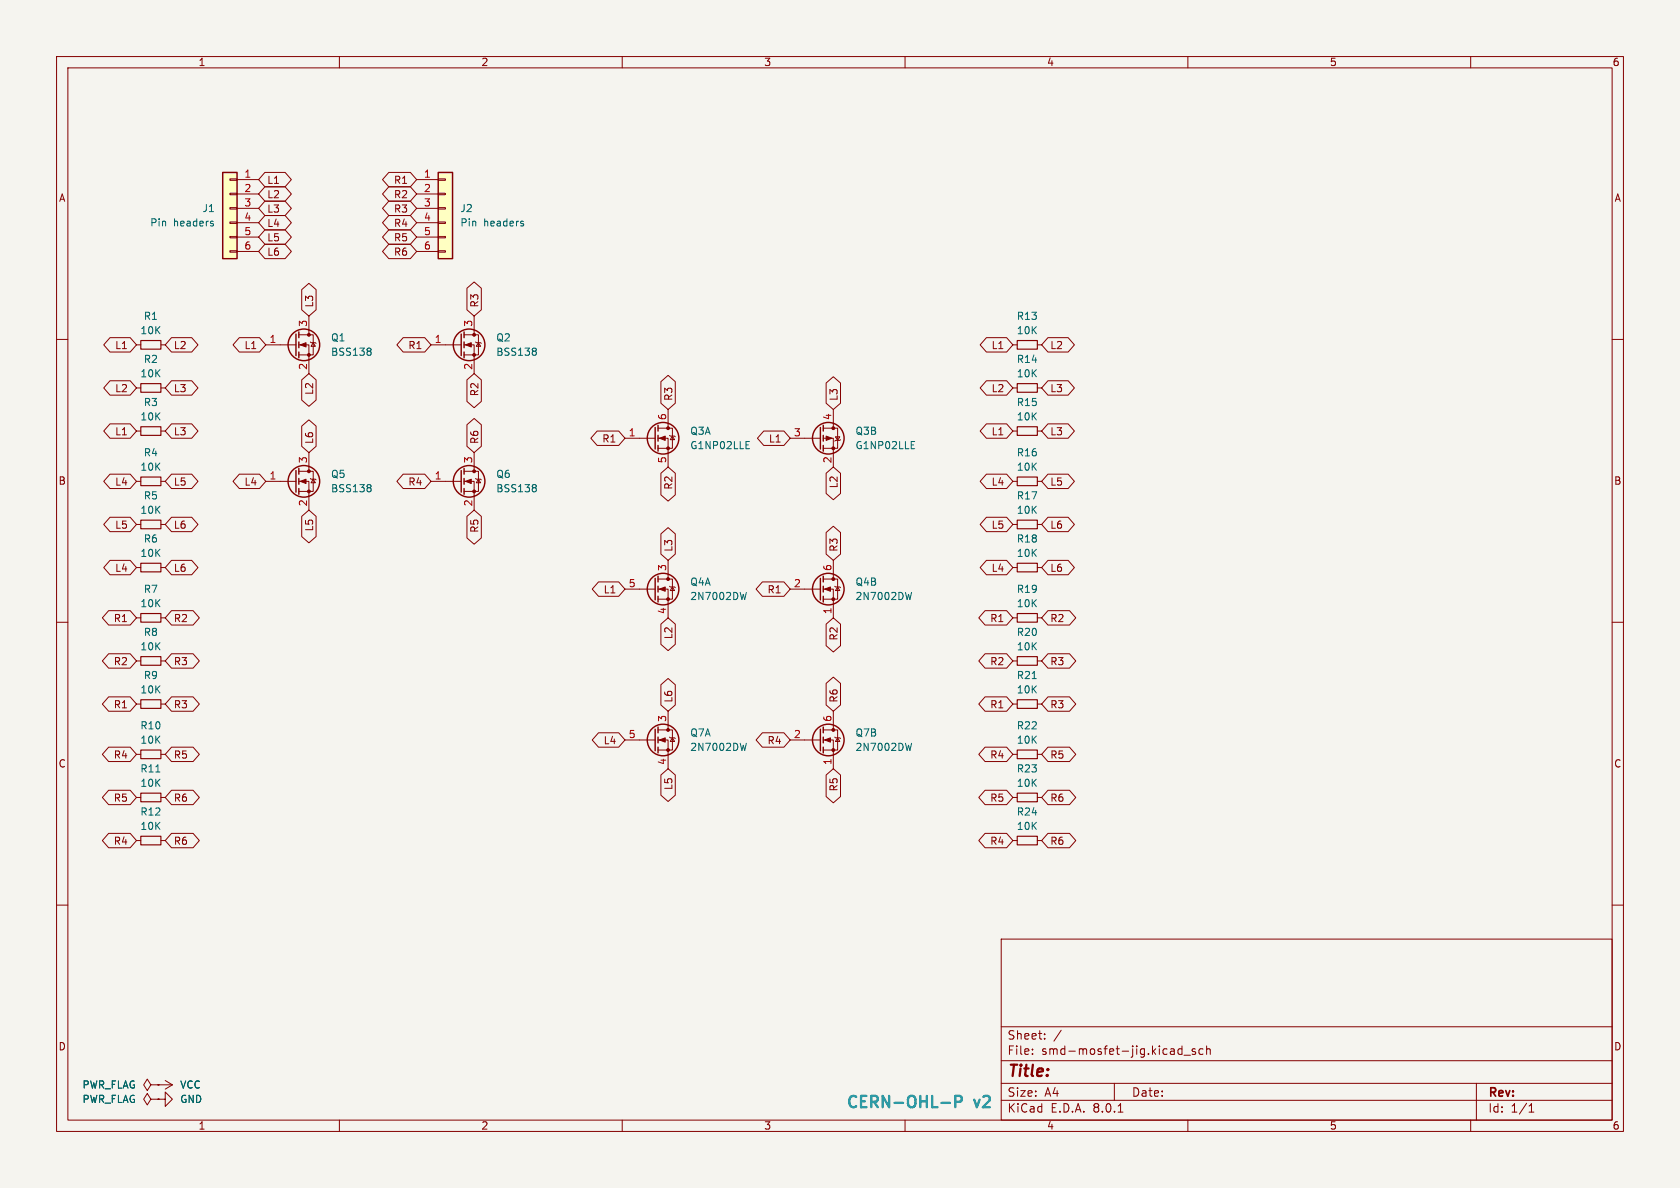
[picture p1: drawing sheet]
<svg xmlns="http://www.w3.org/2000/svg" width="297mm" height="210mm" viewBox="0 0 297 210" stroke-linecap="round" stroke-linejoin="round" font-family="sans-serif">
<path d="M0 0h297v210h-297z" fill="#f5f4ef" stroke="#f5f4ef" stroke-width=".18"/>
<g fill="none" stroke="#840000" stroke-width=".18">
<path d="M10 10h277v190h-277zM12 12h273v186h-273zM60 10v2M110 10v2M160 10v2M210 10v2M260 10v2M10 60h2M52.8 59.2h2.6v3.5h-2.6M54.6 55.9v3.3M82 59.2h2.6v3.5h-2.6M83.8 55.9v3.3"/>
<path d="M285 60h2M24.1 68.6h.8M24.1 61h.8M28.4 68.6h.8M28.4 61h.8M47 61h5.3M52.8 61h1.8v5M54.9 60.5l.1 .1h.8l.1 .1M55.4 60.6l.4 .6h-.8zM76.2 61h5.3M82 61h1.8v5M84.1 60.5l.1 .1h.8l.1 .1"/>
<path d="M84.6 60.6l.4 .6h-.8zM24.1 85.1h.8M24.1 92.7h.8M28.4 85.1h.8M28.4 92.7h.8M47 85.1h5.3M52.8 85.1h1.8v5.1M52.8 83.3h2.6v3.6h-2.6M54.6 80v3.3M54.9 84.6l.1 .1h.8l.1 .1M55.4 84.7l.4 .6h-.8zM10 110h2"/>
<path d="M24.1 116.8h.8M24.1 109.2h.8M24.1 100.3h.8M28.4 116.8h.8M28.4 109.2h.8M28.4 100.3h.8M285 110h2M24.1 124.5h.8M28.4 124.5h.8M10 160h2M285 160h2M177 166h108v32h-108z"/>
<path d="M26.7 194.3l-.7-1-.6 1 .6 1 .7-1h1.2M26.7 191.8l-.7-1-.6 1 .6 1 .7-1h1.2M27.9 194.3h.1M27.9 194.3h1.3v-1.3l1.3 1.3-1.3 1.3v-1.3M27.9 191.8h.1M27.9 191.8h2.6M29.2 191l1.3 .8M30.5 191.8l-1.3 .7M60 198v2M110 198v2M160 198v2M177 194.5h108"/>
<path d="M177 191.5h108M177 187.5h108M177 181.5h108M182.5 186.3v.1M182.5 185.5v.1M184.7 183.6v.1M184.7 182.8v.1M187.6 182.1l-1.3 2M197 191.5v3M197.7 196.6h.8M208.2 186.1l.3 .3 .5-.1M209 184.9v1.5"/>
<path d="M209 185.5l-.5-.1-.3 .3M209.3 186.5h1.2M210 198v2M211.3 185.5l-.3-.1-.3 .2 .1 .2 .5 .2v.3h-.6M212.7 185.5l-.5-.1-.2 .3v.4l.1 .2h.6M213.3 185.5l.2-.1 .4 .1 .1 .9M213.3 184.9v1.5M260 198v2M261 191.5v6.5M270.3 196.6h.9M270.3 195.5l.4-.4v1.5"/>
</g>
<g fill="none" stroke="#840000" stroke-width=".25">
<path d="M52.3 59.1v3.8M52.8 58.7v1M81.5 59.1v3.8M82 58.7v1M52.8 60.5v1M52.8 62.2v1M82 60.5v1M82 62.2v1M52.3 83.2v3.8M52.8 82.8v1M52.8 84.6v1M52.8 86.4v1"/>
<circle cx="53.7" cy="61" r="2.79"/>
<circle cx="82.9" cy="61" r="2.79"/>
<circle cx="53.7" cy="85.1" r="2.79"/>
</g>
<g fill="#840000" stroke="#840000" stroke-width=".18">
<path d="M53.1 85.1l1-.4v.8z"/>
<path d="M53.1 61l1-.4v.7z"/>
<path d="M82.3 61l1-.4v.7z"/>
<circle cx="54.6" cy="86.9" r=".25"/>
<circle cx="54.6" cy="83.3" r=".25"/>
<circle cx="54.6" cy="62.7" r=".25"/>
<circle cx="54.6" cy="59.2" r=".25"/>
<circle cx="83.8" cy="62.7" r=".25"/>
<circle cx="83.8" cy="59.2" r=".25"/>
</g>
<path d="M65.4 61.5l.2 .3-.2 .3 .2 .2v.3l-.2 .2M94.6 61.5l.2 .3-.2 .3 .2 .2v.3l-.2 .2M65.4 85.7l.2 .2-.2 .3 .2 .3v.2l-.2 .2" fill="none" stroke="#006464" stroke-width=".18"/>
<path d="M24.9 67.8h3.5v1.5h-3.5zM24.9 60.2h3.5v1.5h-3.5zM24.9 84.3h3.5v1.6h-3.5zM24.9 91.9h3.5v1.6h-3.5zM24.9 99.6h3.5v1.5h-3.5zM24.9 116.1h3.5v1.5h-3.5zM24.9 108.5h3.5v1.5h-3.5zM24.9 123.7h3.5v1.5h-3.5z" fill="none" stroke="#840000" stroke-width=".2"/>
<path d="M77.5 30.5h2.5v15.2h-2.5z" fill="#ffffc2"/>
<g fill="none" stroke="#840000" stroke-width=".18">
<path d="M73.7 31.8h3.8M73.7 34.3h3.8M73.7 36.8h3.8M73.7 39.4h3.8M77.5 39.2h1.2v.3h-1.2zM77.5 36.7h1.2v.3h-1.2zM77.5 34.2h1.2v.2h-1.2zM77.5 31.6h1.2v.3h-1.2zM73.7 41.9h3.8M73.7 44.5h3.8M77.5 44.3h1.2v.3h-1.2zM77.5 41.8h1.2v.2h-1.2z"/>
<path d="M24.1 76.2h.8M28.4 76.2h.8M110.5 77.5h5.3M116.3 77.5h1.8v5.1M116.3 75.7h2.6v3.5h-2.6M118.1 72.4v3.3M118.4 77l.1 .1h.8l.1 .1M118.9 77.1l.4 .6h-.8zM139.7 77.5h5.3M145.5 77.5h1.8v5.1M145.5 75.7h2.6v3.5h-2.6M147.3 72.4v3.3"/>
<path d="M147.7 77.2h.8l-.4 .7zM148.6 77.7l-.1 .2h-.8l-.1 .1M179.1 76.2h.7M179.1 61h.7M179.1 68.6h.7M183.4 76.2h.7M183.4 61h.7M183.4 68.6h.7M76.2 85.1h5.3M82 85.1h1.8v5.1M82 83.3h2.6v3.6h-2.6M83.8 80v3.3"/>
<path d="M84.1 84.6l.1 .1h.8l.1 .1M84.6 84.7l.4 .6h-.8zM118.1 99.1v3.3M147.3 99.1v3.3M179.1 85.1h.7M179.1 92.7h.7M183.4 85.1h.7M183.4 92.7h.7M110.5 104.1h5.3M116.3 104.1h1.8v5.1M116.3 102.4h2.6v3.5h-2.6M118.4 103.6l.1 .2h.8l.1 .1"/>
<path d="M118.9 103.8l.4 .6h-.8zM139.7 104.1h5.3M145.5 104.1h1.8v5.1M145.5 102.4h2.6v3.5h-2.6M147.6 103.6l.1 .2h.8l.1 .1M148.1 103.8l.4 .6h-.8zM179.1 100.3h.7M179.1 109.2h.7M179.1 116.8h.7M183.4 100.3h.7M183.4 109.2h.7M183.4 116.8h.7"/>
<path d="M24.1 133.4h.8M28.4 133.4h.8M110.5 130.8h5.3M116.3 130.8h1.8v5.1M116.3 129h2.6v3.6h-2.6M118.1 125.7v3.3M118.4 130.3l.1 .1h.8l.1 .2M118.9 130.4l.4 .7h-.8zM139.7 130.8h5.3M145.5 130.8h1.8v5.1M145.5 129h2.6v3.6h-2.6M147.3 125.7v3.3"/>
<path d="M147.6 130.3l.1 .1h.8l.1 .2M148.1 130.4l.4 .7h-.8zM179.1 133.4h.7M179.1 124.5h.7M183.4 133.4h.7M183.4 124.5h.7M24.1 141h.8M24.1 148.6h.8M28.4 141h.8M28.4 148.6h.8M179.1 141h.7M179.1 148.6h.7"/>
<path d="M183.4 141h.7M183.4 148.6h.7"/>
</g>
<g fill="none" stroke="#840000" stroke-width=".25">
<path d="M77.5 30.5h2.5v15.2h-2.5zM115.8 75.6v3.8M116.3 75.2v1M116.3 77v1M116.3 78.7v1.1M145 75.6v3.8M145.5 75.2v1M145.5 77v1M145.5 78.7v1.1M81.5 83.2v3.8M82 82.8v1M82 84.6v1"/>
<path d="M82 86.4v1M115.8 102.2v3.8M116.3 101.9v1M116.3 103.6v1M116.3 105.4v1M145 102.2v3.8M145.5 101.9v1M145.5 103.6v1M145.5 105.4v1M115.8 128.9v3.8M116.3 128.5v1M116.3 130.3v1"/>
<path d="M116.3 132.1v1M145 128.9v3.8M145.5 128.5v1M145.5 130.3v1M145.5 132.1v1"/>
<circle cx="117.2" cy="77.5" r="2.79"/>
<circle cx="146.4" cy="77.5" r="2.79"/>
<circle cx="82.9" cy="85.1" r="2.79"/>
<circle cx="117.2" cy="104.1" r="2.79"/>
<circle cx="146.4" cy="104.1" r="2.79"/>
<circle cx="117.2" cy="130.8" r="2.79"/>
<circle cx="146.4" cy="130.8" r="2.79"/>
</g>
<g fill="none" stroke="#006464" stroke-width=".18">
<path d="M92.4 39.5l.2 .2-.2 .2M92.4 39.1l.1 .1M131.9 79.3h.6M131.9 78h.6M161.1 79.3h.6M161.1 78h.6M94.6 85.7l.2 .2-.2 .3 .2 .3v.2l-.2 .2M131.9 104.7l-.3 1.3M161.2 104.7l-.3 1.3M182.5 120h.7M27.5 136.5h.8M131.9 131.4l-.3 1.3"/>
<path d="M161.2 131.4l-.3 1.3"/>
</g>
<g fill="#840000" stroke="#840000" stroke-width=".18">
<path d="M82.3 85.1l1-.4v.8z"/>
<path d="M116.6 104.1l1-.3v.7z"/>
<path d="M146 77.1l1.1 .4-1.1 .4z"/>
<path d="M145.8 104.1l1-.3v.7z"/>
<path d="M116.6 77.5l1-.4v.8z"/>
<path d="M116.6 130.8l1-.4v.8z"/>
<path d="M145.8 130.8l1-.4v.8z"/>
<circle cx="83.8" cy="86.9" r=".25"/>
<circle cx="83.8" cy="83.3" r=".25"/>
<circle cx="118.1" cy="105.9" r=".25"/>
<circle cx="118.1" cy="102.4" r=".25"/>
<circle cx="147.3" cy="79.2" r=".25"/>
<circle cx="147.3" cy="75.7" r=".25"/>
<circle cx="147.3" cy="105.9" r=".25"/>
<circle cx="147.3" cy="102.4" r=".25"/>
<circle cx="118.1" cy="79.2" r=".25"/>
<circle cx="118.1" cy="75.7" r=".25"/>
<circle cx="118.1" cy="132.6" r=".25"/>
<circle cx="118.1" cy="129" r=".25"/>
<circle cx="147.3" cy="132.6" r=".25"/>
<circle cx="147.3" cy="129" r=".25"/>
</g>
<g fill="none" stroke="#840000" stroke-width=".2">
<path d="M24.9 75.4h3.5v1.6h-3.5zM179.8 60.2h3.6v1.5h-3.6zM179.8 67.8h3.6v1.5h-3.6zM179.8 75.4h3.6v1.6h-3.6zM179.8 84.3h3.6v1.6h-3.6zM179.8 91.9h3.6v1.6h-3.6zM179.8 99.6h3.6v1.5h-3.6zM179.8 108.5h3.6v1.5h-3.6zM179.8 116.1h3.6v1.5h-3.6zM24.9 132.6h3.5v1.5h-3.5zM179.8 132.6h3.6v1.5h-3.6zM179.8 123.7h3.6v1.5h-3.6z"/>
<path d="M24.9 140.2h3.5v1.5h-3.5zM24.9 147.8h3.5v1.6h-3.5zM179.8 147.8h3.6v1.6h-3.6zM179.8 140.2h3.6v1.5h-3.6z"/>
</g>
<path d="M39.4 30.5h2.5v15.2h-2.5z" fill="#ffffc2"/>
<g fill="none" stroke="#840000" stroke-width=".18">
<path d="M40.6 39.2h1.3v.3h-1.3zM40.6 36.7h1.3v.3h-1.3zM40.6 34.2h1.3v.2h-1.3zM40.6 31.6h1.3v.3h-1.3zM41.9 31.8h3.8M41.9 34.3h3.8M41.9 36.8h3.8M41.9 39.4h3.8M46.8 33h3.6l1.1 1.3-1.1 1.3h-3.6l-1.1-1.3zM46.8 30.5h3.6l1.1 1.3-1.1 1.2h-3.6l-1.1-1.2zM46.8 38.1h3.6l1.1 1.3-1.1 1.2h-3.6l-1.1-1.2zM46.8 35.6h3.6l1.1 1.2-1.1 1.3h-3.6l-1.1-1.3z"/>
<path d="M68.7 33h3.8l1.2 1.3-1.2 1.3h-3.8l-1.1-1.3zM68.7 30.5h3.8l1.2 1.3-1.2 1.2h-3.8l-1.1-1.2zM68.7 35.6h3.8l1.2 1.2-1.2 1.3h-3.8l-1.1-1.3zM68.7 38.1h3.8l1.2 1.3-1.2 1.2h-3.8l-1.1-1.2zM19.4 59.7h3.6l1.1 1.3-1.1 1.2h-3.6l-1.1-1.2zM30.3 59.7h3.6l1.1 1.3-1.1 1.2h-3.6l-1.1-1.2zM40.6 44.3h1.3v.3h-1.3zM40.6 41.8h1.3v.2h-1.3zM41.9 41.9h3.8M41.9 44.5h3.8M42.3 59.7h3.6l1.1 1.3-1.1 1.2h-3.6l-1.1-1.2zM46.8 43.2h3.6l1.1 1.3-1.1 1.2h-3.6l-1.1-1.2z"/>
<path d="M46.8 40.6h3.6l1.1 1.3-1.1 1.3h-3.6l-1.1-1.3zM53.3 51.2l1.3-1.1 1.3 1.1v3.6l-1.3 1.1-1.3-1.1zM68.7 43.2h3.8l1.2 1.3-1.2 1.2h-3.8l-1.1-1.2zM68.7 40.6h3.8l1.2 1.3-1.2 1.3h-3.8l-1.1-1.3zM71.3 59.7h3.8l1.1 1.3-1.1 1.2h-3.8l-1.1-1.2zM82.5 51l1.3-1.2 1.3 1.2v3.8l-1.3 1.1-1.3-1.1zM174.4 59.7h3.6l1.1 1.3-1.1 1.2h-3.6l-1.1-1.2zM185.3 59.7h3.5l1.1 1.3-1.1 1.2h-3.5l-1.2-1.2zM19.4 67.3h3.6l1.1 1.3-1.1 1.3h-3.6l-1.1-1.3zM19.4 74.9h3.6l1.1 1.3-1.1 1.3h-3.6l-1.1-1.3zM30.3 74.9h3.6l1.1 1.3-1.1 1.3h-3.6l-1.1-1.3zM30.3 67.3h3.6l1.1 1.3-1.1 1.3h-3.6l-1.1-1.3z"/>
<path d="M53.3 75.3l1.3-1.1 1.3 1.1v3.6l-1.3 1.1-1.3-1.1zM53.3 67.2l1.3-1.2 1.3 1.2v3.5l-1.3 1.1-1.3-1.1zM82.5 75.1l1.3-1.1 1.3 1.1v3.8l-1.3 1.1-1.3-1.1zM82.5 67.2l1.3-1.2 1.3 1.2v3.8l-1.3 1.1-1.3-1.1zM105.6 76.2h3.8l1.1 1.3-1.1 1.2h-3.8l-1.1-1.2zM116.8 67.5l1.3-1.1 1.3 1.1v3.8l-1.3 1.1-1.3-1.1zM135 76.2h3.6l1.1 1.3-1.1 1.2h-3.6l-1.1-1.2zM146 67.7l1.3-1.1 1.3 1.1v3.6l-1.3 1.1-1.3-1.1zM174.4 67.3h3.6l1.1 1.3-1.1 1.3h-3.6l-1.1-1.3zM174.4 74.9h3.6l1.1 1.3-1.1 1.3h-3.6l-1.1-1.3zM185.3 67.3h3.5l1.1 1.3-1.1 1.3h-3.5l-1.2-1.3zM185.3 74.9h3.5l1.1 1.3-1.1 1.3h-3.5l-1.2-1.3z"/>
<path d="M19.4 99.1h3.6l1.1 1.2-1.1 1.3h-3.6l-1.1-1.3zM19.4 91.4h3.6l1.1 1.3-1.1 1.3h-3.6l-1.1-1.3zM19.4 83.8h3.6l1.1 1.3-1.1 1.3h-3.6l-1.1-1.3zM30.3 99.1h3.6l1.1 1.2-1.1 1.3h-3.6l-1.1-1.3zM30.3 83.8h3.6l1.1 1.3-1.1 1.3h-3.6l-1.1-1.3zM30.3 91.4h3.6l1.1 1.3-1.1 1.3h-3.6l-1.1-1.3zM42.3 83.8h3.6l1.1 1.3-1.1 1.3h-3.6l-1.1-1.3zM53.3 91.3l1.3-1.1 1.3 1.1v3.6l-1.3 1.1-1.3-1.1zM71.3 83.8h3.8l1.1 1.3-1.1 1.3h-3.8l-1.1-1.3zM82.5 91.3l1.3-1.1 1.3 1.1v3.8l-1.3 1.1-1.3-1.1zM116.8 83.7l1.3-1.1 1.3 1.1v3.8l-1.3 1.1-1.3-1.1zM116.8 94.4l1.3-1.1 1.3 1.1v3.5l-1.3 1.2-1.3-1.2z"/>
<path d="M146 83.7l1.3-1.1 1.3 1.1v3.5l-1.3 1.1-1.3-1.1zM146 94.1l1.3-1.1 1.3 1.1v3.8l-1.3 1.2-1.3-1.2zM174.4 99.1h3.6l1.1 1.2-1.1 1.3h-3.6l-1.1-1.3zM174.4 83.8h3.6l1.1 1.3-1.1 1.3h-3.6l-1.1-1.3zM174.4 91.4h3.6l1.1 1.3-1.1 1.3h-3.6l-1.1-1.3zM185.3 99.1h3.5l1.1 1.2-1.1 1.3h-3.5l-1.2-1.3zM185.3 83.8h3.5l1.1 1.3-1.1 1.3h-3.5l-1.2-1.3zM185.3 91.4h3.5l1.1 1.3-1.1 1.3h-3.5l-1.2-1.3zM19.2 115.6h3.8l1.1 1.2-1.1 1.3h-3.8l-1.1-1.3zM19.2 107.9h3.8l1.1 1.3-1.1 1.3h-3.8l-1.1-1.3zM30.3 115.6h3.8l1.1 1.2-1.1 1.3h-3.8l-1.1-1.3zM30.3 107.9h3.8l1.1 1.3-1.1 1.3h-3.8l-1.1-1.3z"/>
<path d="M105.8 102.9h3.6l1.1 1.2-1.1 1.3h-3.6l-1.1-1.3zM116.8 110.3l1.3-1.1 1.3 1.1v3.6l-1.3 1.1-1.3-1.1zM134.8 102.9h3.8l1.1 1.2-1.1 1.3h-3.8l-1.1-1.3zM146 110.3l1.3-1.1 1.3 1.1v3.8l-1.3 1.2-1.3-1.2zM174.1 115.6h3.9l1.1 1.2-1.1 1.3h-3.9l-1.1-1.3zM174.1 107.9h3.9l1.1 1.3-1.1 1.3h-3.9l-1.1-1.3zM185.3 107.9h3.8l1.1 1.3-1.1 1.3h-3.8l-1.2-1.3zM185.3 115.6h3.8l1.1 1.2-1.1 1.3h-3.8l-1.2-1.3zM19.2 132.1h3.8l1.1 1.3-1.1 1.2h-3.8l-1.1-1.2zM19.2 139.7h3.8l1.1 1.3-1.1 1.2h-3.8l-1.1-1.2zM19.2 123.2h3.8l1.1 1.3-1.1 1.2h-3.8l-1.1-1.2zM30.3 132.1h3.8l1.1 1.3-1.1 1.2h-3.8l-1.1-1.2z"/>
<path d="M30.3 139.7h3.8l1.1 1.3-1.1 1.2h-3.8l-1.1-1.2zM30.3 123.2h3.8l1.1 1.3-1.1 1.2h-3.8l-1.1-1.2zM105.8 129.5h3.6l1.1 1.3-1.1 1.3h-3.6l-1.1-1.3zM116.8 121l1.3-1.1 1.3 1.1v3.6l-1.3 1.1-1.3-1.1zM116.8 137l1.3-1.1 1.3 1.1v3.6l-1.3 1.1-1.3-1.1zM134.8 129.5h3.8l1.1 1.3-1.1 1.3h-3.8l-1.1-1.3zM146 120.8l1.3-1.1 1.3 1.1v3.8l-1.3 1.1-1.3-1.1zM146 137l1.3-1.1 1.3 1.1v3.8l-1.3 1.1-1.3-1.1zM174.1 123.2h3.9l1.1 1.3-1.1 1.2h-3.9l-1.1-1.2zM174.1 132.1h3.9l1.1 1.3-1.1 1.2h-3.9l-1.1-1.2zM174.1 139.7h3.9l1.1 1.3-1.1 1.2h-3.9l-1.1-1.2zM185.3 123.2h3.8l1.1 1.3-1.1 1.2h-3.8l-1.2-1.2z"/>
<path d="M185.3 139.7h3.8l1.1 1.3-1.1 1.2h-3.8l-1.2-1.2zM185.3 132.1h3.8l1.1 1.3-1.1 1.2h-3.8l-1.2-1.2zM19.2 147.3h3.8l1.1 1.3-1.1 1.3h-3.8l-1.1-1.3zM30.3 147.3h3.8l1.1 1.3-1.1 1.3h-3.8l-1.1-1.3zM174.1 147.3h3.9l1.1 1.3-1.1 1.3h-3.9l-1.1-1.3zM185.3 147.3h3.8l1.1 1.3-1.1 1.3h-3.8l-1.2-1.3zM27.9 191.8h.1M27.9 194.3h.1"/>
</g>
<path d="M39.4 30.5h2.5v15.2h-2.5z" fill="none" stroke="#840000" stroke-width=".25"/>
<path d="M37.6 39.5l.1 .2-.1 .2M37.6 39.1l.1 .1" fill="none" stroke="#006464" stroke-width=".18"/>
<path d="M166.4 195h1.5M168.9 194.8h.8a.54 .54 0 0 0 .4-.5 .54 .54 0 0 0-.4-.6h-.8v2" fill="none" stroke="#0099b0" stroke-width=".4"/>
<text font-size="2.8" fill="#840000" x="178" y="190.9">Title:</text>
<g font-size="2.8" fill="#0099b0">
<text x="149.4" y="196.4">CERN-OHL-P</text>
<text x="172.3" y="196.4">v2</text>
</g>
<g font-size="2.1" fill="#840000">
<text x="178" y="184">Sheet:</text>
<text x="178" y="186.7">File:</text>
<text x="184.1" y="186.7">smd-mosfet-jig.kicad_sch</text>
<text x="178" y="196.9">KiCad</text>
<text x="178" y="194.1">Size:</text>
<text x="184.7" y="194.1">A4</text>
<text x="185.7" y="196.9">E.D.A.</text>
<text x="193.3" y="196.9">8.0.1</text>
<text x="200" y="194.1">Date:</text>
<text x="263" y="194.3">Rev:</text>
<text x="263" y="196.9">Id:</text>
<text x="267.1" y="196.9">1/1</text>
</g>
<g font-size="1.8" fill="#840000">
<text x="35" y="11.9">1</text>
<text x="85" y="11.9">2</text>
<text x="135" y="11.9">3</text>
<text x="185" y="11.9">4</text>
<text x="235" y="11.9">5</text>
<text x="285" y="11.9">6</text>
<text x="10.3" y="35.9">A</text>
<text x="47.1" y="35.2">L2</text>
<text x="47.1" y="32.7">L1</text>
<text x="69.5" y="35.2">R2</text>
<text x="69.5" y="32.7">R1</text>
<text x="285.3" y="35.9">A</text>
<text x="47.1" y="40.3">L4</text>
<text x="47.1" y="37.8">L3</text>
<text x="69.5" y="37.8">R3</text>
<text x="69.5" y="40.3">R4</text>
<text x="47.1" y="45.4">L6</text>
<text x="47.1" y="42.9">L5</text>
<text x="69.5" y="45.4">R6</text>
<text x="69.5" y="42.9">R5</text>
<text x="55.6" y="54.5" transform="rotate(-90 55.6 54.5)">L3</text>
<text x="84.8" y="54.5" transform="rotate(-90 84.8 54.5)">R3</text>
<text x="20.3" y="61.9">L1</text>
<text x="30.6" y="61.9">L2</text>
<text x="43.1" y="61.9">L1</text>
<text x="72.1" y="61.9">R1</text>
<text x="175.2" y="61.9">L1</text>
<text x="185.6" y="61.9">L2</text>
<text x="20.3" y="69.5">L2</text>
<text x="30.6" y="69.5">L3</text>
<text x="55.6" y="69.9" transform="rotate(-90 55.6 69.9)">L2</text>
<text x="84.8" y="70.2" transform="rotate(-90 84.8 70.2)">R2</text>
<text x="119.1" y="71" transform="rotate(-90 119.1 71)">R3</text>
<text x="148.3" y="71" transform="rotate(-90 148.3 71)">L3</text>
<text x="175.2" y="69.5">L2</text>
<text x="185.6" y="69.5">L3</text>
<text x="20.3" y="77.2">L1</text>
<text x="30.6" y="77.2">L3</text>
<text x="175.2" y="77.2">L1</text>
<text x="185.6" y="77.2">L3</text>
<text x="55.6" y="78.6" transform="rotate(-90 55.6 78.6)">L6</text>
<text x="84.8" y="78.6" transform="rotate(-90 84.8 78.6)">R6</text>
<text x="106.4" y="78.4">R1</text>
<text x="135.8" y="78.4">L1</text>
<text x="10.3" y="85.9">B</text>
<text x="20.3" y="86">L4</text>
<text x="30.6" y="86">L5</text>
<text x="43.1" y="86">L4</text>
<text x="72.1" y="86">R4</text>
<text x="119.1" y="86.7" transform="rotate(-90 119.1 86.7)">R2</text>
<text x="148.3" y="86.4" transform="rotate(-90 148.3 86.4)">L2</text>
<text x="175.2" y="86">L4</text>
<text x="185.6" y="86">L5</text>
<text x="285.3" y="85.9">B</text>
<text x="20.3" y="93.7">L5</text>
<text x="30.6" y="93.7">L6</text>
<text x="55.6" y="94" transform="rotate(-90 55.6 94)">L5</text>
<text x="84.8" y="94.3" transform="rotate(-90 84.8 94.3)">R5</text>
<text x="175.2" y="93.7">L5</text>
<text x="185.6" y="93.7">L6</text>
<text x="20.3" y="101.3">L4</text>
<text x="30.6" y="101.3">L6</text>
<text x="119.1" y="97.6" transform="rotate(-90 119.1 97.6)">L3</text>
<text x="148.3" y="97.6" transform="rotate(-90 148.3 97.6)">R3</text>
<text x="175.2" y="101.3">L4</text>
<text x="185.6" y="101.3">L6</text>
<text x="106.6" y="105.1">L1</text>
<text x="135.6" y="105.1">R1</text>
<text x="20" y="110.2">R1</text>
<text x="30.6" y="110.2">R2</text>
<text x="119.1" y="113.1" transform="rotate(-90 119.1 113.1)">L2</text>
<text x="148.3" y="113.3" transform="rotate(-90 148.3 113.3)">R2</text>
<text x="175" y="110.2">R1</text>
<text x="185.6" y="110.2">R2</text>
<text x="20" y="117.8">R2</text>
<text x="30.6" y="117.8">R3</text>
<text x="175" y="117.8">R2</text>
<text x="185.6" y="117.8">R3</text>
<text x="20" y="125.4">R1</text>
<text x="30.6" y="125.4">R3</text>
<text x="119.1" y="124.3" transform="rotate(-90 119.1 124.3)">L6</text>
<text x="148.3" y="124.3" transform="rotate(-90 148.3 124.3)">R6</text>
<text x="175" y="125.4">R1</text>
<text x="185.6" y="125.4">R3</text>
<text x="106.6" y="131.8">L4</text>
<text x="135.6" y="131.8">R4</text>
<text x="10.3" y="135.9">C</text>
<text x="20" y="134.3">R4</text>
<text x="30.6" y="134.3">R5</text>
<text x="175" y="134.3">R4</text>
<text x="185.6" y="134.3">R5</text>
<text x="285.3" y="135.9">C</text>
<text x="20" y="141.9">R5</text>
<text x="30.6" y="141.9">R6</text>
<text x="119.1" y="139.8" transform="rotate(-90 119.1 139.8)">L5</text>
<text x="148.3" y="140" transform="rotate(-90 148.3 140)">R5</text>
<text x="175" y="141.9">R5</text>
<text x="185.6" y="141.9">R6</text>
<text x="20" y="149.5">R4</text>
<text x="30.6" y="149.5">R6</text>
<text x="175" y="149.5">R4</text>
<text x="185.6" y="149.5">R6</text>
<text x="10.3" y="185.9">D</text>
<text x="285.3" y="185.9">D</text>
<text x="35" y="199.9">1</text>
<text x="85" y="199.9">2</text>
<text x="135" y="199.9">3</text>
<text x="185" y="199.9">4</text>
<text x="235" y="199.9">5</text>
<text x="285" y="199.9">6</text>
</g>
<g font-size="1.8" fill="#a90000">
<text x="43.1" y="31.5">1</text>
<text x="43.1" y="34">2</text>
<text x="74.9" y="31.5">1</text>
<text x="74.9" y="34">2</text>
<text x="43.1" y="36.6">3</text>
<text x="43.1" y="39.1">4</text>
<text x="43.1" y="41.7">5</text>
<text x="74.9" y="36.6">3</text>
<text x="74.9" y="39.1">4</text>
<text x="74.9" y="41.7">5</text>
<text x="43.1" y="44.2">6</text>
<text x="74.9" y="44.2">6</text>
<text x="54.4" y="57.9" transform="rotate(-90 54.4 57.9)">3</text>
<text x="83.6" y="57.9" transform="rotate(-90 83.6 57.9)">3</text>
<text x="47.6" y="60.7">1</text>
<text x="54.4" y="65.5" transform="rotate(-90 54.4 65.5)">2</text>
<text x="76.8" y="60.7">1</text>
<text x="83.6" y="65.5" transform="rotate(-90 83.6 65.5)">2</text>
<text x="111.1" y="77.2">1</text>
<text x="117.9" y="74.4" transform="rotate(-90 117.9 74.4)">6</text>
<text x="140.3" y="77.2">3</text>
<text x="147.1" y="74.4" transform="rotate(-90 147.1 74.4)">4</text>
<text x="54.4" y="82" transform="rotate(-90 54.4 82)">3</text>
<text x="83.6" y="82" transform="rotate(-90 83.6 82)">3</text>
<text x="117.9" y="82" transform="rotate(-90 117.9 82)">5</text>
<text x="147.1" y="82" transform="rotate(-90 147.1 82)">2</text>
<text x="47.6" y="84.8">1</text>
<text x="54.4" y="89.6" transform="rotate(-90 54.4 89.6)">2</text>
<text x="76.8" y="84.8">1</text>
<text x="83.6" y="89.6" transform="rotate(-90 83.6 89.6)">2</text>
<text x="117.9" y="101" transform="rotate(-90 117.9 101)">3</text>
<text x="147.1" y="101" transform="rotate(-90 147.1 101)">6</text>
<text x="111.1" y="103.9">5</text>
<text x="140.3" y="103.9">2</text>
<text x="117.9" y="108.7" transform="rotate(-90 117.9 108.7)">4</text>
<text x="147.1" y="108.7" transform="rotate(-90 147.1 108.7)">1</text>
<text x="111.1" y="130.6">5</text>
<text x="117.9" y="127.7" transform="rotate(-90 117.9 127.7)">3</text>
<text x="140.3" y="130.6">2</text>
<text x="147.1" y="127.7" transform="rotate(-90 147.1 127.7)">6</text>
<text x="117.9" y="135.3" transform="rotate(-90 117.9 135.3)">4</text>
<text x="147.1" y="135.3" transform="rotate(-90 147.1 135.3)">1</text>
</g>
<g font-size="1.8" fill="#006464">
<text x="26.5" y="40.2">Pin</text>
<text x="30.7" y="40.2">headers</text>
<text x="35.7" y="37.7">J1</text>
<text x="81.3" y="37.7">J2</text>
<text x="81.3" y="40.2">Pin</text>
<text x="85.5" y="40.2">headers</text>
<text x="24.7" y="59.3">10K</text>
<text x="25.3" y="56.7">R1</text>
<text x="179.7" y="56.7">R13</text>
<text x="179.7" y="59.3">10K</text>
<text x="25.3" y="64.4">R2</text>
<text x="58.4" y="63.1">BSS138</text>
<text x="58.4" y="60.6">Q1</text>
<text x="87.6" y="63.1">BSS138</text>
<text x="87.6" y="60.6">Q2</text>
<text x="179.7" y="64.4">R14</text>
<text x="24.7" y="66.9">10K</text>
<text x="25.3" y="72">R3</text>
<text x="179.7" y="66.9">10K</text>
<text x="179.7" y="72">R15</text>
<text x="24.7" y="74.5">10K</text>
<text x="121.9" y="77.1">Q3A</text>
<text x="151.1" y="77.1">Q3B</text>
<text x="179.7" y="74.5">10K</text>
<text x="24.7" y="83.4">10K</text>
<text x="25.3" y="80.9">R4</text>
<text x="121.9" y="79.6">G1NP02LLE</text>
<text x="151.1" y="79.6">G1NP02LLE</text>
<text x="179.7" y="80.9">R16</text>
<text x="179.7" y="83.4">10K</text>
<text x="25.3" y="88.5">R5</text>
<text x="58.4" y="87.2">BSS138</text>
<text x="58.4" y="84.7">Q5</text>
<text x="87.6" y="87.2">BSS138</text>
<text x="87.6" y="84.7">Q6</text>
<text x="179.7" y="88.5">R17</text>
<text x="24.7" y="91">10K</text>
<text x="179.7" y="91">10K</text>
<text x="24.7" y="98.7">10K</text>
<text x="25.3" y="96.1">R6</text>
<text x="179.7" y="96.1">R18</text>
<text x="179.7" y="98.7">10K</text>
<text x="24.7" y="107.5">10K</text>
<text x="25.3" y="105">R7</text>
<text x="121.9" y="103.7">Q4A</text>
<text x="121.9" y="106.3">2N7002DW</text>
<text x="151.1" y="103.7">Q4B</text>
<text x="151.1" y="106.3">2N7002DW</text>
<text x="179.7" y="105">R19</text>
<text x="179.7" y="107.5">10K</text>
<text x="25.3" y="112.6">R8</text>
<text x="179.7" y="112.6">R20</text>
<text x="24.7" y="115.2">10K</text>
<text x="179.7" y="115.2">10K</text>
<text x="24.7" y="122.8">10K</text>
<text x="25.3" y="120.2">R9</text>
<text x="179.7" y="120.2">R21</text>
<text x="179.7" y="122.8">10K</text>
<text x="24.7" y="129.1">R10</text>
<text x="24.7" y="131.7">10K</text>
<text x="121.9" y="130.4">Q7A</text>
<text x="151.1" y="130.4">Q7B</text>
<text x="179.7" y="129.1">R22</text>
<text x="179.7" y="131.7">10K</text>
<text x="24.7" y="136.8">R11</text>
<text x="121.9" y="132.9">2N7002DW</text>
<text x="151.1" y="132.9">2N7002DW</text>
<text x="179.7" y="136.8">R23</text>
<text x="24.7" y="139.3">10K</text>
<text x="179.7" y="139.3">10K</text>
<text x="24.7" y="144.4">R12</text>
<text x="24.7" y="146.9">10K</text>
<text x="179.7" y="144.4">R24</text>
<text x="179.7" y="146.9">10K</text>
<text x="14.5" y="195.2">PWR_FLAG</text>
<text x="14.5" y="192.6">PWR_FLAG</text>
<text x="31.8" y="195.2">GND</text>
<text x="31.8" y="192.6">VCC</text>
</g>
</svg>
